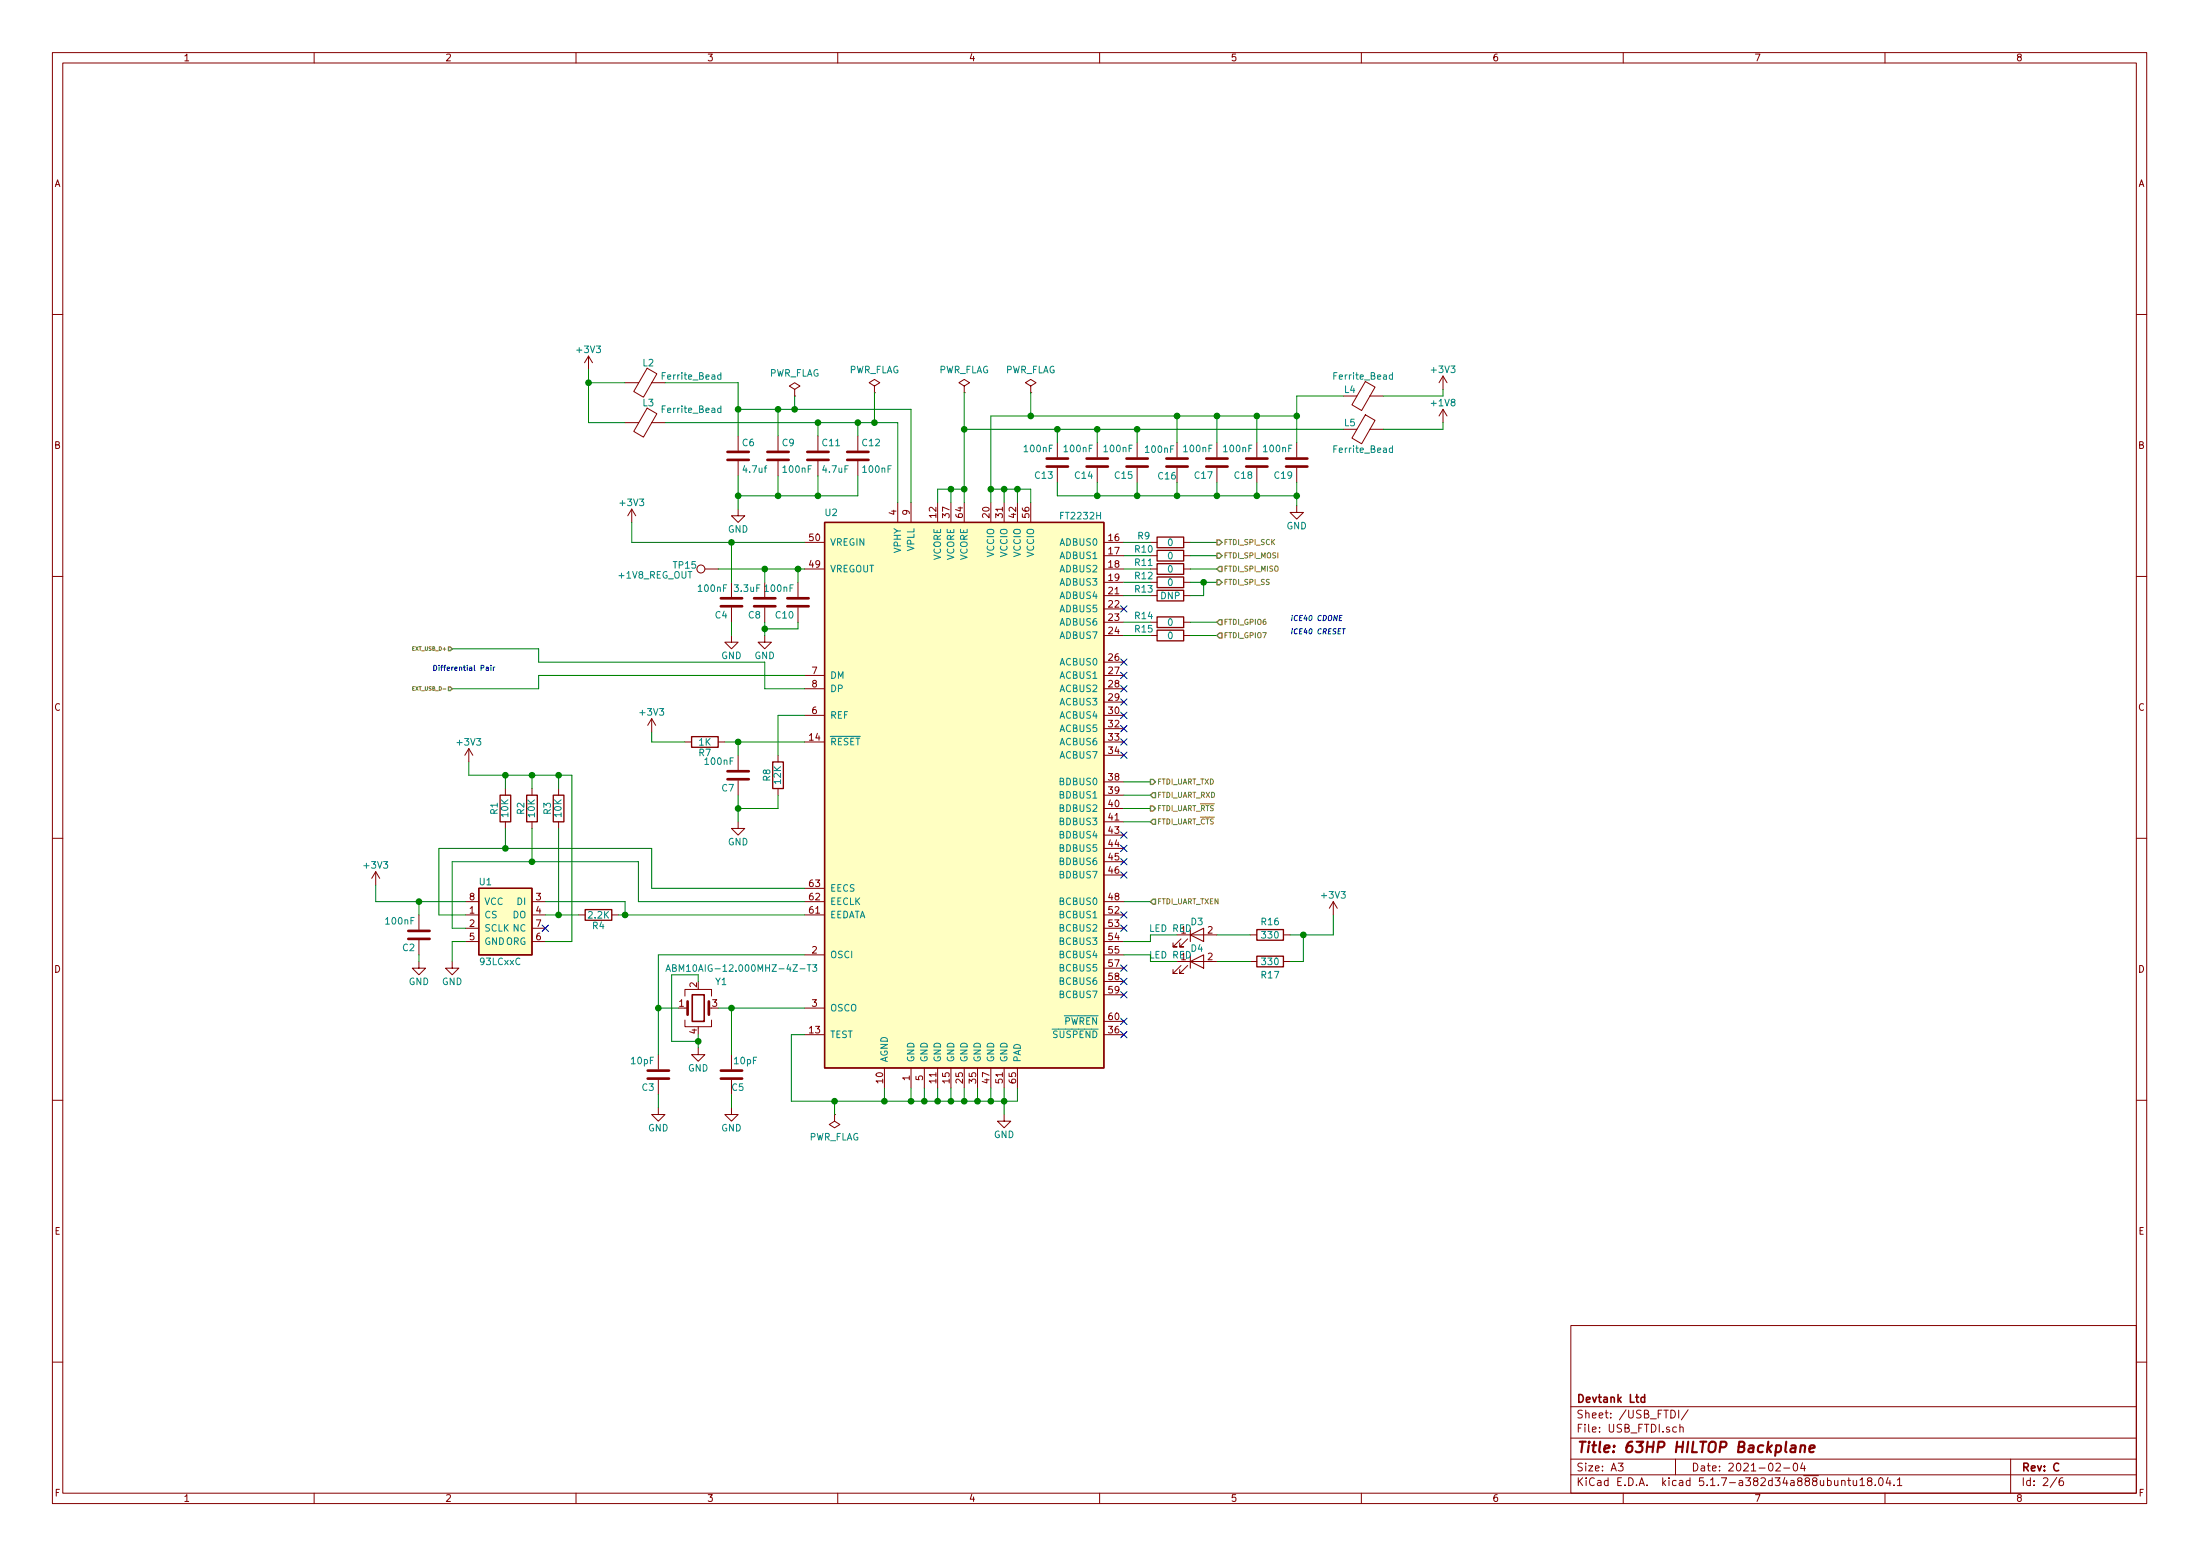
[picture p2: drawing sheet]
<svg xmlns="http://www.w3.org/2000/svg" width="420mm" height="297mm" viewBox="0 0 420 297" stroke-linecap="round" stroke-linejoin="round" font-family="sans-serif">
<g fill="none" stroke="#840000" stroke-width=".19">
<path d="M10 10h400v277h-400zM12 12h396v273.1h-396zM60 10v2M110 10v2M160 10v2M210 10v2M260 10v2M310 10v2M360 10v2M10 60h2M112.4 68l-.8 1.3M112.4 68v2.5"/>
<path d="M112.4 68l.8 1.3M119.4 73.1h2.6M123.6 77.9l1.9 1.1-2.6 4.5-1.9-1.1zM123.6 70.3l1.9 1.1-2.6 4.4-1.9-1.1zM124.5 73.1h2.5M151.8 74.3l1-.6-1-.6-1.1 .6 1.1 .6v1.3M151.8 75.6h.1M167 73.7l1-.6-1-.7-1 .7 1 .6v1.3M167 75h.1M184.1 73.7l1.1-.6-1.1-.7-1 .7 1 .6v1.3M184.1 75h.1M196.8 73.7l1.1-.6-1.1-.7-1 .7 1 .6v1.3"/>
<path d="M196.8 75h.1M260.8 79.2l1.8 1-2.6 4.5-1.8-1.1zM260.8 72.8l1.8 1.1-2.6 4.5-1.8-1.1zM261.6 75.6h2.6M275.6 71.8l-.8 1.3M275.6 71.8v2.5M275.6 78.1v2.6M275.6 71.8l.8 1.3M275.6 78.1l-.8 1.3M275.6 78.1l.8 1.3M408 60h2M119.4 80.7h2.6"/>
<path d="M120.6 97.2l-.7 1.3M120.6 97.2v2.5M120.6 97.2l.8 1.3M124.5 80.7h2.5M141 97.2v1.3h1.2l-1.2 1.2-1.3-1.2h1.3M141 83.2v2.8M141 88v2.8M148.6 83.2v2.8M148.6 88v2.8M156.2 83.2v2.8M156.2 88v2.8M163.8 83.2v2.8"/>
<path d="M163.8 88v2.8M171.4 95.9v3.8M174 95.9v3.8M179.1 95.9v3.8M181.6 95.9v3.8M184.1 95.9v3.8M189.2 95.9v3.8M191.8 95.9v3.8M194.3 95.9v3.8M196.8 95.9v3.8M201.9 84.5v2.8M201.9 89.3v2.8"/>
<path d="M209.5 84.5v2.8M209.5 89.3v2.8M217.2 84.5v2.8M217.2 89.3v2.8M224.8 84.5v2.8M224.8 89.3v2.8M232.4 84.5v2.8M232.4 89.3v2.8M240 84.5v2.8M240 89.3v2.8M247.6 96.6v1.2h1.3l-1.3 1.3-1.2-1.3h1.2M247.6 84.5v2.8"/>
<path d="M247.6 89.3v2.8M261.6 82h2.6M10 110h2M134.6 108.6h2.6M139.7 111.2v2.8M139.7 116v2.8M146 111.2v2.8M146 116v2.8M152.4 111.2v2.8M152.4 116v2.8M153.7 108.6h3.8M153.7 103.5h3.8"/>
<path d="M210.8 113.7h3.8M210.8 118.8h3.8M210.8 111.2h3.8M210.8 108.6h3.8M210.8 106.1h3.8M210.8 103.5h3.8M210.8 116.2h3.8M219.7 113.7h1.3M219.7 118.8h1.3M219.7 111.2h1.3M219.7 108.6h1.3M219.7 106.1h1.3"/>
<path d="M219.7 103.5h1.3M226.1 113.7h1.2M226.1 118.8h1.2M226.1 111.2h1.2M226.1 108.6h1.2M226.1 106.1h1.2M226.1 103.5h1.2M408 110h2M124.5 137.2l-.8 1.3M124.5 137.2v2.5M124.5 137.2l.7 1.3M139.7 121.3v1.3h1.3l-1.3 1.3-1.3-1.3h1.3"/>
<path d="M146 121.3v1.3h1.3l-1.3 1.3-1.2-1.3h1.2M153.7 128.9h3.8M153.7 131.5h3.8M153.7 136.6h3.8M210.8 121.3h3.8M210.8 126.4h3.8M210.8 128.9h3.8M210.8 131.5h3.8M210.8 134h3.8M210.8 136.6h3.8M210.8 139.1h3.8M219.7 121.3h1.3"/>
<path d="M226.1 121.3h1.2M89.5 142.9l-.7 1.3M89.5 142.9v2.6M89.5 142.9l.8 1.3M96.5 150.5v1.3M96.5 156.9v1.3M101.6 150.5v1.3M101.6 156.9v1.3M106.7 150.5v1.3M106.7 156.9v1.3M130.8 141.6h1.3M137.2 141.6h1.2"/>
<path d="M141 156.9v1.3h1.2l-1.2 1.2-1.3-1.2h1.3M141 144.2v2.8M141 149v2.8M148.6 144.2v1.3M148.6 150.5v1.3M153.7 141.6h3.8M210.8 141.6h3.8M210.8 144.2h3.8M210.8 149.3h3.8M210.8 151.8h3.8M210.8 154.3h3.8M210.8 156.9h3.8"/>
<path d="M210.8 159.4h3.8M10 160h2M71.8 166.4l-.8 1.3M71.8 166.4v2.5M71.8 166.4l.7 1.3M80 174.7v2.8M80 179.5v2.8M88.9 172.1h2.5M88.9 174.7h2.5M88.9 177.2h2.5M88.9 179.7h2.5M101.6 172.1h2.5"/>
<path d="M101.6 174.7h2.5M101.6 177.2h2.5M101.6 179.7h2.5M110.5 174.7h1.3M116.8 174.7h1.3M153.7 172.1h3.8M153.7 174.7h3.8M153.7 169.6h3.8M210.8 162h3.8M210.8 164.5h3.8M210.8 167h3.8M210.8 172.1h3.8"/>
<path d="M210.8 174.7h3.8M210.8 177.2h3.8M210.8 179.7h3.8M225.6 179.2l-1.6 1.6h.8h-.8v-.8M226.8 179.2l-1.5 1.6h.8h-.8v-.8M227.3 178.5h5.1M238.8 178.5h1.2M245.1 178.5h1.3M254.6 172.1l-.7 1.3M254.6 172.1v2.6M254.6 172.1l.8 1.3M408 160h2"/>
<path d="M80 183.6v1.2h-1.3l1.3 1.3 1.3-1.3h-1.3M86.4 183.6v1.2h1.2l-1.2 1.3-1.3-1.3h1.3M130.8 194.7v1.3h5.1v-1.3M130.8 190.2v-1.3h5.1v1.3M130.8 192.4h.5M135.4 192.4h.5M153.7 192.4h3.8M153.7 197.5h3.8M153.7 182.3h3.8M210.8 197.5h3.8M210.8 182.3h3.8M210.8 184.8h3.8"/>
<path d="M210.8 187.4h3.8M210.8 189.9h3.8M210.8 195h3.8M225.6 184.3l-1.6 1.5h.8h-.8v-.7M226.8 184.3l-1.5 1.5h.8h-.8v-.7M227.3 183.6h5.1M238.8 183.6h1.2M245.1 183.6h1.3M10 210h2M125.7 211.5v1.3h1.3l-1.3 1.2-1.2-1.2h1.2M125.7 201.3v2.8M125.7 206.2v2.8"/>
<path d="M133.3 200.1v1.2h1.3l-1.3 1.3-1.2-1.3h1.2M139.7 211.5v1.3h1.3l-1.3 1.2-1.3-1.2h1.3M139.7 201.3v2.8M139.7 206.2v2.8M159.4 212.8v1.2l1 .7-1 .6-1-.6 1-.7M159.4 212.8h.1M168.9 203.9v3.8M174 203.9v3.8M176.5 203.9v3.8M179.1 203.9v3.8M181.6 203.9v3.8M184.1 203.9v3.8"/>
<path d="M186.7 203.9v3.8M189.2 203.9v3.8M191.8 212.8v1.2h1.2l-1.2 1.3-1.3-1.3h1.3M191.8 203.9v3.8M194.3 203.9v3.8M408 210h2M300 253h108v32.1h-108zM10 260h2M300 278.5h108M300 274.5h108M300 268.5h108M309 279.3h1l-.5 .6 .4 .1v.7l-.2 .1-.7-.1"/>
<path d="M319.1 269.2a.76 .76 0 0 1 .9 .7 .76 .76 0 0 1-.9 .8zM320 278.5v3M320.2 272.5l-.4-.1-.3 .3v.6l.3 .1 .4-.1M320.6 269.2v1.5M320.8 272.5l.2-.1 .4 .1 .1 .9M320.8 271.9v1.5M322.4 269.1l-1.3 2M339.2 279.5l.6-.2 .2 .4-.9 1.1h.9M342.6 279.5l.4-.2a.94 .94 0 0 1 0 1.5 .82 .82 0 0 1-.4-1.3zM344.2 279.2l-.3 1.1h.9M344.6 279.8v1M384 278.5v6.6"/>
<path d="M408 260h2M60 285.1v1.9M110 285.1v1.9M160 285.1v1.9M210 285.1v1.9M260 285.1v1.9M300 281.5h108M310 285.1v1.9M340.7 280.2h1.1M351.7 282.7h.1a.37 .37 0 0 1 .6 .1v.8M351.7 282.6v1M352.9 282.6h.5"/>
<path d="M353.1 282.1v1.3l.3 .2M353.9 282.6v.8a.39 .39 0 0 0 .7 .1M354.6 282.6v1M355.2 282.5l.5-.4v1.5M355.2 283.6h.9M356.9 282.7l-.3-.2 .1-.2 .2-.2 .5 .1 .1 .2-.1 .2-.5 .1-.3 .3 .1 .5 .2 .1h.3l.3-.3v-.3l-.3-.3M358.1 283.5v.1M358.9 282.3l.2-.2a.81 .81 0 0 1 .6 .6 .81 .81 0 0 1-.3 .8l-.1 .1a.79 .79 0 0 1-.4-1.3zM360 285.1v1.9M360.6 282l-.4 1.1h.9M360.9 282.6v1M361.7 283.5v.1"/>
<path d="M362.4 282.5l.4-.4v1.5M362.4 283.6h.8M392.8 282l-1.3 2M394 282.1l-.5 .1a.96 .96 0 0 0 0 1.4l.5-.1 .1-.5-.3-.3h-.4l-.2 .3"/>
<circle cx="133.9" cy="108.6" r=".76"/>
</g>
<path d="M342.1 276h.8l-.1 1.2M342.9 276.4l-.7 .1a.41 .41 0 0 0-.3 .3 .41 .41 0 0 0 .2 .4l.7-.1M343.9 276.1l.3-.2 .5 .1-.1 1.2M343.9 275.9l-.1 1.3M345.6 276.6l1-.2-.1-.4-.6-.1-.3 .3v.9l.2 .1 .6-.1" fill="none" stroke="#840000" stroke-width=".41"/>
<path d="M132.2 189.9h2.3v5.1h-2.3zM314.1 266.8l-.4-.1-.3 .3 .1 .6h.6M314.1 266.2v1.5" fill="none" stroke="#840000" stroke-width=".3"/>
<g fill="none" stroke="#840000" stroke-width=".51">
<path d="M138.9 87.8h4.1M138.9 86.3h4.1M146.6 87.8h4M146.6 86.3h4M154.2 87.8h4M154.2 86.3h4M161.8 87.8h4.1M161.8 86.3h4.1M199.9 89.1h4.1M199.9 87.5h4.1M207.5 89.1h4.1M207.5 87.5h4.1"/>
<path d="M215.1 89.1h4.1M215.1 87.5h4.1M222.8 89.1h4M222.8 87.5h4M230.4 89.1h4M230.4 87.5h4M238 89.1h4.1M238 87.5h4.1M245.6 89.1h4.1M245.6 87.5h4.1M137.7 114.2h4M137.7 115.7h4"/>
<path d="M144 114.2h4.1M144 115.7h4.1M150.4 114.2h4M150.4 115.7h4M138.9 147.2h4.1M138.9 148.8h4.1M78 177.7h4M78 179.2h4M131.3 191.2v2.5M135.4 191.2v2.5M123.7 204.4h4.1M123.7 205.9h4.1"/>
<path d="M137.7 204.4h4M137.7 205.9h4"/>
</g>
<g fill="none" stroke="#008484" stroke-width=".19">
<path d="M137.7 78l-.4-.1-.2 .2 .1 .6h.5M137.7 71.6h-.4l-.2 .2 .1 .6h.5M137.7 71.1v1.3M137.7 77.5v1.3M265.9 71.6h-.3l-.3 .2 .2 .6h.4M265.9 71.1v1.3M265.9 85.6l-.3-.1-.3 .3 .2 .5h.4M265.9 85.1v1.3M127.2 185.4l.4-1.2 .4 1.2M127.3 185.1h.6M128.4 184.8l.6-.1 .1-.2v-.2l-.7-.1v1.2h.5l.2-.1 .1-.3-.3-.2M154.2 184.2h.7"/>
<path d="M154.5 184.2v1.2M155.2 184.2h.8l-.5 .4 .4 .2 .1 .4-.3 .2-.5-.1"/>
</g>
<path d="M227.3 178.5l2.6-1.3v2.5zM227.3 177.2v2.5M227.3 183.6l2.6-1.3v2.5zM227.3 182.3v2.5" fill="none" stroke="#840000" stroke-width=".2"/>
<g fill="none" stroke="#840000" stroke-width=".25">
<path d="M157.5 99.7h53.3v104.2h-53.3zM221 112.7h5.1v2h-5.1zM221 117.8h5.1v2h-5.1zM221 110.1h5.1v2.1h-5.1zM221 107.6h5.1v2h-5.1zM221 105.1h5.1v2h-5.1zM221 102.5h5.1v2.1h-5.1zM221 120.3h5.1v2h-5.1zM95.5 151.8h2v5.1h-2zM100.6 151.8h2v5.1h-2zM105.7 151.8h2v5.1h-2zM132.1 140.6h5.1v2.1h-5.1z"/>
<path d="M147.6 145.5h2v5h-2zM91.4 169.6h10.2v12.7h-10.2zM111.8 173.6h5v2.1h-5zM240 177.5h5.1v2h-5.1zM240 182.5h5.1v2.1h-5.1z"/>
</g>
<g fill="#ffffc2" stroke="#ffffc2" stroke-width=".19">
<path d="M157.5 99.7h53.3v104.2h-53.3z"/>
<path d="M91.4 169.6h10.2v12.7h-10.2z"/>
</g>
<g fill="none" stroke="#008400" stroke-width=".19">
<path d="M112.4 70.5v10.2h7M112.4 73.1h7M127 73.1h14v10.1M141 78.1h33v17.8M148.6 78.1v5.1M151.8 75.6v2.5M167 75v5.7M184.1 75v20.9M196.8 75v4.4M224.8 79.4v5.1M232.4 79.4v5.1M240 79.4v5.1"/>
<path d="M247.6 79.4h-58.4v16.5M256.5 75.6h-8.9v8.9M275.6 74.3v1.3h-11.4M120.6 99.7v3.8h33.1M127 80.7h44.4v15.2M141 90.8v6.4M148.6 90.8v3.9M156.2 80.7v2.5M156.2 90.8v3.9M163.8 90.8v3.9h-22.8M163.8 80.7v2.5M181.6 93.4v2.5"/>
<path d="M184.1 93.4h-5v2.5M184.1 82h72.4M189.2 93.4h7.6v2.5M191.8 93.4v2.5M194.3 93.4v2.5M201.9 92.1v2.6h45.7M201.9 82v2.5M209.5 82v2.5M209.5 92.1v2.6M217.2 82v2.5M217.2 92.1v2.6M224.8 92.1v2.6"/>
<path d="M232.4 92.1v2.6M240 92.1v2.6M247.6 92.1v4.5M275.6 80.7v1.3h-11.4M137.2 108.6h16.5M139.7 103.5v7.7M139.7 118.8v2.5M146 108.6v2.6M146 118.8v2.5M152.4 108.6v2.6M152.4 118.8v1.3h-6.4M214.6 113.7h5.1"/>
<path d="M214.6 111.2h5.1M214.6 118.8h5.1M214.6 108.6h5.1M214.6 106.1h5.1M214.6 103.5h5.1M227.3 111.2h5.1M227.3 118.8h5.1M227.3 108.6h5.1M227.3 106.1h5.1M227.3 103.5h5.1M229.9 111.2v2.5h-2.6M86.4 123.9h16.5v2.5h43.1v5.1h7.7"/>
<path d="M124.5 139.7v1.9h6.3M153.7 128.9h-50.8v2.6h-16.5M153.7 136.6h-5.1v7.6M214.6 121.3h5.1M227.3 121.3h5.1M89.5 145.5v2.5h19.7v31.7h-5.1M96.5 148v2.5M96.5 158.2v3.8M101.6 148v2.5M101.6 158.2v6.3M106.7 148v2.5M106.7 158.2v16.5"/>
<path d="M138.4 141.6h15.3M141 141.6v2.6M141 151.8v5.1M148.6 151.8v2.5h-7.6M214.6 151.8h5.1M214.6 149.3h5.1M214.6 154.3h5.1M214.6 156.9h5.1M71.8 168.9v3.2h17.1M80 172.1v2.6M88.9 179.7h-2.5v3.9M104.1 172.1h15.3v2.6"/>
<path d="M104.1 174.7h6.4M118.1 174.7h35.6M153.7 169.6h-29.2v-7.6h-40.7v12.7h5.1M153.7 172.1h-31.8v-7.6h-35.5v12.7h2.5M214.6 172.1h5.1M224.8 178.5h-5.1v1.2h-5.1M232.4 178.5h6.4M248.9 178.5v5.1h-2.5M254.6 174.7v3.8h-8.2M80 182.3v1.3M125.7 192.4h3.8M133.3 187.4v-1.3h-5v12.7h5"/>
<path d="M133.3 197.5v2.6M137.2 192.4h16.5M139.7 192.4v8.9M153.7 197.5h-2.6v12.7h43.2v-2.5M153.7 182.3h-28v19M214.6 182.3h5.1M219.7 183.6h5.1M232.4 183.6h6.4M125.7 209v2.5M139.7 209v2.5M159.4 210.2v2.6M168.9 207.7v2.5"/>
<path d="M174 207.7v2.5M176.5 207.7v2.5M179.1 207.7v2.5M181.6 207.7v2.5M184.1 207.7v2.5M186.7 207.7v2.5M189.2 207.7v2.5M191.8 207.7v5.1"/>
</g>
<g fill="none" stroke="#848400" stroke-width=".25">
<path d="M232.4 103.1h.5l.5 .4-.5 .5h-.5zM232.4 105.6h.5l.5 .5-.5 .5h-.5zM232.4 110.7h.5l.5 .5-.5 .4h-.5zM232.9 108.1h.5v1h-.5l-.5-.5zM232.9 118.3h.5v1h-.5l-.5-.5zM85.6 123.5h.4l.4 .4-.4 .3h-.4zM85.6 131.1h.4l.4 .4-.4 .3h-.4zM232.9 120.8h.5v1h-.5l-.5-.5zM219.7 153.9h.5l.5 .4-.5 .5h-.5zM219.7 148.8h.5l.5 .5-.5 .4h-.5zM220.2 156.4h.5v1h-.5l-.5-.5zM220.2 151.3h.5v1h-.5l-.5-.5z"/>
<path d="M220.2 171.6h.5v1h-.5l-.5-.5z"/>
</g>
<path d="M78.8 131.4h.2M79.1 131.1h-.3v.7h.3" fill="none" stroke="#848400" stroke-width=".19"/>
<path d="M255.8 117.9h.3M256.3 117.5h-.4l-.1 1h.4M92.9 127.4h.3l.1 .6M93.3 127.6l-.5 .1 .1 .3h.4M93.8 127v.1M93.8 127.3v.7M94.2 127.3v.7M94.5 127.3l-.3 .2M256.4 120h.5" fill="none" stroke="#0000c2" stroke-width=".19"/>
<g fill="#008400" stroke="#008400" stroke-width=".25">
<circle cx="229.9" cy="111.2" r=".51"/>
<circle cx="167" cy="80.7" r=".51"/>
<circle cx="141" cy="141.6" r=".51"/>
<circle cx="141" cy="154.3" r=".51"/>
<circle cx="184.2" cy="82" r=".51"/>
<circle cx="163.8" cy="80.7" r=".51"/>
<circle cx="247.7" cy="79.4" r=".51"/>
<circle cx="141" cy="78.1" r=".51"/>
<circle cx="159.4" cy="210.2" r=".51"/>
<circle cx="196.9" cy="79.4" r=".51"/>
<circle cx="146.1" cy="120.1" r=".51"/>
<circle cx="189.2" cy="210.2" r=".51"/>
<circle cx="186.7" cy="210.2" r=".51"/>
<circle cx="146.1" cy="108.6" r=".51"/>
<circle cx="184.2" cy="210.2" r=".51"/>
<circle cx="152.4" cy="108.6" r=".51"/>
<circle cx="181.6" cy="210.2" r=".51"/>
<circle cx="139.7" cy="103.5" r=".51"/>
<circle cx="179.1" cy="210.2" r=".51"/>
<circle cx="112.4" cy="73.1" r=".51"/>
<circle cx="151.8" cy="78.1" r=".51"/>
<circle cx="176.5" cy="210.2" r=".51"/>
<circle cx="174" cy="210.2" r=".51"/>
<circle cx="168.9" cy="210.2" r=".51"/>
<circle cx="119.4" cy="174.7" r=".51"/>
<circle cx="248.9" cy="178.5" r=".51"/>
<circle cx="101.6" cy="164.5" r=".51"/>
<circle cx="139.7" cy="192.4" r=".51"/>
<circle cx="209.6" cy="94.7" r=".51"/>
<circle cx="125.7" cy="192.4" r=".51"/>
<circle cx="101.6" cy="148" r=".51"/>
<circle cx="96.5" cy="148" r=".51"/>
<circle cx="224.8" cy="79.4" r=".51"/>
<circle cx="191.8" cy="210.2" r=".51"/>
<circle cx="201.9" cy="82" r=".51"/>
<circle cx="133.4" cy="198.8" r=".51"/>
<circle cx="232.4" cy="79.4" r=".51"/>
<circle cx="106.7" cy="148" r=".51"/>
<circle cx="217.2" cy="94.7" r=".51"/>
<circle cx="156.2" cy="94.7" r=".51"/>
<circle cx="240" cy="79.4" r=".51"/>
<circle cx="148.6" cy="94.7" r=".51"/>
<circle cx="181.6" cy="93.4" r=".51"/>
<circle cx="209.6" cy="82" r=".51"/>
<circle cx="247.7" cy="94.7" r=".51"/>
<circle cx="194.3" cy="93.4" r=".51"/>
<circle cx="96.5" cy="162" r=".51"/>
<circle cx="191.8" cy="93.4" r=".51"/>
<circle cx="184.2" cy="93.4" r=".51"/>
<circle cx="189.2" cy="93.4" r=".51"/>
<circle cx="141" cy="94.7" r=".51"/>
<circle cx="148.6" cy="78.1" r=".51"/>
<circle cx="217.2" cy="82" r=".51"/>
<circle cx="240" cy="94.7" r=".51"/>
<circle cx="106.7" cy="174.7" r=".51"/>
<circle cx="232.4" cy="94.7" r=".51"/>
<circle cx="80" cy="172.1" r=".51"/>
<circle cx="224.8" cy="94.7" r=".51"/>
<circle cx="156.2" cy="80.7" r=".51"/>
</g>
<g fill="none" stroke="#000084" stroke-width=".19">
<path d="M214 115.6l1.2 1.3M215.2 115.6l-1.2 1.3M214 138.5l1.2 1.2M214 136l1.2 1.2M214 133.4l1.2 1.2M214 130.9l1.2 1.2M214 128.3l1.2 1.3M214 125.8l1.2 1.2M215.2 138.5l-1.2 1.2M215.2 136l-1.2 1.2M215.2 133.4l-1.2 1.2M215.2 130.9l-1.2 1.2"/>
<path d="M215.2 128.3l-1.2 1.3M215.2 125.8l-1.2 1.2M214 158.8l1.2 1.2M214 143.6l1.2 1.2M214 141l1.2 1.3M215.2 158.8l-1.2 1.2M215.2 143.6l-1.2 1.2M215.2 141l-1.2 1.3M103.5 176.6l1.2 1.2M104.7 176.6l-1.2 1.2M214 163.9l1.2 1.2M214 166.4l1.2 1.3"/>
<path d="M214 174.1l1.2 1.2M214 176.6l1.2 1.2M214 161.4l1.2 1.2M215.2 163.9l-1.2 1.2M215.2 166.4l-1.2 1.3M215.2 174.1l-1.2 1.2M215.2 176.6l-1.2 1.2M215.2 161.4l-1.2 1.2M214 189.3l1.2 1.2M214 184.2l1.2 1.2M214 196.9l1.2 1.2M214 194.4l1.2 1.2"/>
<path d="M214 186.8l1.2 1.2M215.2 189.3l-1.2 1.2M215.2 184.2l-1.2 1.2M215.2 196.9l-1.2 1.2M215.2 194.4l-1.2 1.2M215.2 186.8l-1.2 1.2"/>
</g>
<text font-size="2.8" fill="#840000" x="301" y="277.3">Title: 63HP HILTOP Backplane</text>
<g font-size="2.1" fill="#840000">
<text x="301" y="267.8">Devtank Ltd</text>
<text x="301" y="273.5">File: USB_FTDI.sch</text>
<text x="301" y="270.8">Sheet: /USB_FTDI/</text>
<text x="301" y="280.9">Size: A3</text>
<text x="323" y="280.9">Date: 2021-02-04</text>
<text x="386" y="280.9">Rev: C</text>
<text x="301" y="283.7">KiCad E.D.A. kicad 5.1.7-a382d34a888ubuntu18.04.1</text>
<text x="386" y="283.7">Id: 2/6</text>
</g>
<g font-size="1.8" fill="#840000">
<text x="35" y="11.7">1</text>
<text x="85" y="11.7">2</text>
<text x="135" y="11.7">3</text>
<text x="185" y="11.7">4</text>
<text x="235" y="11.7">5</text>
<text x="285" y="11.7">6</text>
<text x="335" y="11.7">7</text>
<text x="385" y="11.7">8</text>
<text x="10.4" y="35.7">A</text>
<text x="408.4" y="35.7">A</text>
<text x="10.4" y="85.7">B</text>
<text x="408.4" y="85.7">B</text>
<text x="171.2" y="98.3" transform="rotate(-90 171.2 98.3)">4</text>
<text x="173.7" y="98.3" transform="rotate(-90 173.7 98.3)">9</text>
<text x="178.8" y="98.8" transform="rotate(-90 178.8 98.8)">12</text>
<text x="181.4" y="98.8" transform="rotate(-90 181.4 98.8)">37</text>
<text x="183.9" y="98.8" transform="rotate(-90 183.9 98.8)">64</text>
<text x="189" y="98.8" transform="rotate(-90 189 98.8)">20</text>
<text x="191.5" y="98.8" transform="rotate(-90 191.5 98.8)">31</text>
<text x="194.1" y="98.8" transform="rotate(-90 194.1 98.8)">42</text>
<text x="196.6" y="98.8" transform="rotate(-90 196.6 98.8)">56</text>
<text x="154.6" y="103.3">50</text>
<text x="211.8" y="103.3">16</text>
<text x="211.8" y="105.8">17</text>
<text x="154.6" y="108.4">49</text>
<text x="211.8" y="108.4">18</text>
<text x="211.8" y="110.9">19</text>
<text x="211.8" y="113.4">21</text>
<text x="211.8" y="116">22</text>
<text x="211.8" y="118.5">23</text>
<text x="211.8" y="121.1">24</text>
<text x="155.1" y="128.7">7</text>
<text x="155.1" y="131.2">8</text>
<text x="211.8" y="126.1">26</text>
<text x="211.8" y="128.7">27</text>
<text x="211.8" y="131.2">28</text>
<text x="10.4" y="135.7">C</text>
<text x="155.1" y="136.3">6</text>
<text x="211.8" y="133.8">29</text>
<text x="211.8" y="136.3">30</text>
<text x="408.4" y="135.7">C</text>
<text x="154.6" y="141.4">14</text>
<text x="211.8" y="138.8">32</text>
<text x="211.8" y="141.4">33</text>
<text x="211.8" y="143.9">34</text>
<text x="211.8" y="149">38</text>
<text x="211.8" y="151.5">39</text>
<text x="211.8" y="154.1">40</text>
<text x="211.8" y="156.6">41</text>
<text x="211.8" y="159.2">43</text>
<text x="211.8" y="161.7">44</text>
<text x="211.8" y="164.2">45</text>
<text x="211.8" y="166.8">46</text>
<text x="89.7" y="171.9">8</text>
<text x="102.4" y="171.9">3</text>
<text x="154.6" y="171.9">62</text>
<text x="154.6" y="169.3">63</text>
<text x="211.8" y="171.9">48</text>
<text x="89.7" y="174.4">1</text>
<text x="89.7" y="176.9">2</text>
<text x="89.7" y="179.5">5</text>
<text x="102.4" y="174.4">4</text>
<text x="102.4" y="179.5">6</text>
<text x="102.4" y="176.9">7</text>
<text x="154.6" y="174.4">61</text>
<text x="211.8" y="174.4">52</text>
<text x="211.8" y="176.9">53</text>
<text x="211.8" y="179.5">54</text>
<text x="230.7" y="178.2">2</text>
<text x="10.4" y="185.7">D</text>
<text x="155.1" y="182">2</text>
<text x="211.8" y="182">55</text>
<text x="211.8" y="184.6">57</text>
<text x="230.7" y="183.3">2</text>
<text x="408.4" y="185.7">D</text>
<text x="133.1" y="188.5" transform="rotate(-90 133.1 188.5)">2</text>
<text x="211.8" y="187.1">58</text>
<text x="211.8" y="189.6">59</text>
<text x="129.7" y="192.2">1</text>
<text x="133.1" y="197.4" transform="rotate(-90 133.1 197.4)">4</text>
<text x="136" y="192.2">3</text>
<text x="154.6" y="197.3">13</text>
<text x="155.1" y="192.2">3</text>
<text x="211.8" y="197.3">36</text>
<text x="211.8" y="194.7">60</text>
<text x="168.7" y="206.7" transform="rotate(-90 168.7 206.7)">10</text>
<text x="173.7" y="206.3" transform="rotate(-90 173.7 206.3)">1</text>
<text x="176.3" y="206.3" transform="rotate(-90 176.3 206.3)">5</text>
<text x="178.8" y="206.7" transform="rotate(-90 178.8 206.7)">11</text>
<text x="181.4" y="206.7" transform="rotate(-90 181.4 206.7)">15</text>
<text x="183.9" y="206.7" transform="rotate(-90 183.9 206.7)">25</text>
<text x="186.4" y="206.7" transform="rotate(-90 186.4 206.7)">35</text>
<text x="189" y="206.7" transform="rotate(-90 189 206.7)">47</text>
<text x="191.5" y="206.7" transform="rotate(-90 191.5 206.7)">51</text>
<text x="194.1" y="206.7" transform="rotate(-90 194.1 206.7)">65</text>
<text x="10.4" y="235.7">E</text>
<text x="408.4" y="235.7">E</text>
<text x="10.5" y="285.7">F</text>
<text x="35" y="286.7">1</text>
<text x="85" y="286.7">2</text>
<text x="135" y="286.7">3</text>
<text x="185" y="286.7">4</text>
<text x="235" y="286.7">5</text>
<text x="285" y="286.7">6</text>
<text x="335" y="286.7">7</text>
<text x="385" y="286.7">8</text>
<text x="408.5" y="285.7">F</text>
</g>
<g font-size="1.8" fill="#008484">
<text x="110.3" y="67.4">+3V3</text>
<text x="122.8" y="69.9">L2</text>
<text x="146.8" y="71.9">PWR_FLAG</text>
<text x="162.1" y="71.3">PWR_FLAG</text>
<text x="179.2" y="71.3">PWR_FLAG</text>
<text x="191.9" y="71.3">PWR_FLAG</text>
<text x="273.5" y="71.2">+3V3</text>
<text x="122.8" y="77.6">L3</text>
<text x="126.7" y="72.5">Ferrite_Bead</text>
<text x="254.9" y="72.5">Ferrite_Bead</text>
<text x="256.8" y="75">L4</text>
<text x="273.5" y="77.6">+1V8</text>
<text x="126.7" y="78.8">Ferrite_Bead</text>
<text x="256.8" y="81.4">L5</text>
<text x="141.8" y="85.2">C6</text>
<text x="149.4" y="85.2">C9</text>
<text x="157.1" y="85.2">C11</text>
<text x="164.7" y="85.2">C12</text>
<text x="195.7" y="86.3">100nF</text>
<text x="203.4" y="86.3">100nF</text>
<text x="211" y="86.3">100nF</text>
<text x="218.9" y="86.4">100nF</text>
<text x="226.2" y="86.3">100nF</text>
<text x="233.8" y="86.3">100nF</text>
<text x="241.5" y="86.3">100nF</text>
<text x="254.9" y="86.4">Ferrite_Bead</text>
<text x="142.1" y="90.3">4.7uf</text>
<text x="149.7" y="90.3">100nF</text>
<text x="157.2" y="90.3">4.7uF</text>
<text x="164.9" y="90.3">100nF</text>
<text x="197.7" y="91.4">C13</text>
<text x="205.4" y="91.4">C14</text>
<text x="213" y="91.4">C15</text>
<text x="221.3" y="91.5">C16</text>
<text x="228.2" y="91.4">C17</text>
<text x="235.8" y="91.4">C18</text>
<text x="243.5" y="91.4">C19</text>
<text x="118.6" y="96.6">+3V3</text>
<text x="139" y="101.7">GND</text>
<text x="157.6" y="98.5">U2</text>
<text x="202.7" y="99.1">FT2232H</text>
<text x="245.7" y="101.1">GND</text>
<text x="158.5" y="104.2">VREGIN</text>
<text x="172.1" y="105.6" transform="rotate(-90 172.1 105.6)">VPHY</text>
<text x="174.6" y="105.3" transform="rotate(-90 174.6 105.3)">VPLL</text>
<text x="179.7" y="107" transform="rotate(-90 179.7 107)">VCORE</text>
<text x="182.2" y="107" transform="rotate(-90 182.2 107)">VCORE</text>
<text x="184.8" y="107" transform="rotate(-90 184.8 107)">VCORE</text>
<text x="189.9" y="106.4" transform="rotate(-90 189.9 106.4)">VCCIO</text>
<text x="192.4" y="106.4" transform="rotate(-90 192.4 106.4)">VCCIO</text>
<text x="194.9" y="106.4" transform="rotate(-90 194.9 106.4)">VCCIO</text>
<text x="197.5" y="106.4" transform="rotate(-90 197.5 106.4)">VCCIO</text>
<text x="202.5" y="104.2">ADBUS0</text>
<text x="202.5" y="106.7">ADBUS1</text>
<text x="216.8" y="105.5">R10</text>
<text x="217.3" y="103">R9</text>
<text x="223" y="106.8">0</text>
<text x="223" y="104.2">0</text>
<text x="118.2" y="110.5">+1V8_REG_OUT</text>
<text x="128.7" y="108.5">TP15</text>
<text x="133.5" y="113">100nF</text>
<text x="140.4" y="113">3.3uF</text>
<text x="146.2" y="113">100nF</text>
<text x="158.5" y="109.3">VREGOUT</text>
<text x="202.5" y="109.3">ADBUS2</text>
<text x="202.5" y="111.8">ADBUS3</text>
<text x="216.8" y="113.1">R13</text>
<text x="216.8" y="110.6">R12</text>
<text x="216.8" y="108">R11</text>
<text x="223" y="111.8">0</text>
<text x="223" y="109.3">0</text>
<text x="136.6" y="118.1">C4</text>
<text x="143" y="118.1">C8</text>
<text x="148.2" y="118.1">C10</text>
<text x="202.5" y="114.3">ADBUS4</text>
<text x="202.5" y="116.9">ADBUS5</text>
<text x="202.5" y="119.4">ADBUS6</text>
<text x="216.8" y="118.2">R14</text>
<text x="221.7" y="114.4">DNP</text>
<text x="223" y="119.5">0</text>
<text x="137.7" y="125.8">GND</text>
<text x="144.1" y="125.8">GND</text>
<text x="202.5" y="122">ADBUS7</text>
<text x="216.8" y="120.7">R15</text>
<text x="223" y="122">0</text>
<text x="158.5" y="129.6">DM</text>
<text x="202.5" y="127">ACBUS0</text>
<text x="202.5" y="129.6">ACBUS1</text>
<text x="122.4" y="136.6">+3V3</text>
<text x="158.5" y="137.2">REF</text>
<text x="158.5" y="132.1">DP</text>
<text x="202.5" y="132.1">ACBUS2</text>
<text x="202.5" y="134.7">ACBUS3</text>
<text x="202.5" y="137.2">ACBUS4</text>
<text x="87.5" y="142.3">+3V3</text>
<text x="133.5" y="142.3">1K</text>
<text x="158.5" y="142.3">RESET</text>
<text x="202.5" y="139.7">ACBUS5</text>
<text x="202.5" y="142.3">ACBUS6</text>
<text x="133.5" y="144.4">R7</text>
<text x="134.8" y="146">100nF</text>
<text x="147.1" y="149.1" transform="rotate(-90 147.1 149.1)">R8</text>
<text x="149.1" y="149.6" transform="rotate(-90 149.1 149.6)">12K</text>
<text x="202.5" y="144.8">ACBUS7</text>
<text x="202.5" y="149.9">BDBUS0</text>
<text x="95" y="155.5" transform="rotate(-90 95 155.5)">R1</text>
<text x="97.1" y="155.9" transform="rotate(-90 97.1 155.9)">10K</text>
<text x="100.1" y="155.5" transform="rotate(-90 100.1 155.5)">R2</text>
<text x="102.2" y="156" transform="rotate(-90 102.2 156)">10K</text>
<text x="105.2" y="155.5" transform="rotate(-90 105.2 155.5)">R3</text>
<text x="107.2" y="155.9" transform="rotate(-90 107.2 155.9)">10K</text>
<text x="137.9" y="151.1">C7</text>
<text x="202.5" y="152.4">BDBUS1</text>
<text x="202.5" y="155">BDBUS2</text>
<text x="139" y="161.4">GND</text>
<text x="202.5" y="157.5">BDBUS3</text>
<text x="202.5" y="160.1">BDBUS4</text>
<text x="69.7" y="165.8">+3V3</text>
<text x="202.5" y="162.6">BDBUS5</text>
<text x="202.5" y="165.1">BDBUS6</text>
<text x="202.5" y="167.7">BDBUS7</text>
<text x="91.6" y="169">U1</text>
<text x="92.5" y="172.8">VCC</text>
<text x="98.8" y="172.8">DI</text>
<text x="158.5" y="172.8">EECLK</text>
<text x="158.5" y="170.2">EECS</text>
<text x="202.5" y="172.8">BCBUS0</text>
<text x="252.6" y="171.5">+3V3</text>
<text x="73.8" y="176.5">100nF</text>
<text x="92.5" y="175.3">CS</text>
<text x="92.5" y="177.8">SCLK NC</text>
<text x="97.9" y="175.3">DO</text>
<text x="112.4" y="175.3">2.2K</text>
<text x="113.2" y="177.4">R4</text>
<text x="158.5" y="175.3">EEDATA</text>
<text x="202.5" y="175.3">BCBUS1</text>
<text x="202.5" y="177.8">BCBUS2</text>
<text x="219.6" y="177.9">LED RED</text>
<text x="225.6" y="178.2">1</text>
<text x="227.5" y="176.6">D3</text>
<text x="240.9" y="176.6">R16</text>
<text x="241.1" y="179.2">330</text>
<text x="76.9" y="181.6">C2</text>
<text x="91.7" y="184.2">93LCxxC</text>
<text x="92.5" y="180.4">GNDORG</text>
<text x="129.8" y="185.5">ABM10AIG-12.000MHZ-4Z-T3</text>
<text x="158.5" y="182.9">OSCI</text>
<text x="202.5" y="180.4">BCBUS3</text>
<text x="202.5" y="182.9">BCBUS4</text>
<text x="202.5" y="185.5">BCBUS5</text>
<text x="225.6" y="183.3">1</text>
<text x="227.5" y="181.7">D4</text>
<text x="241.1" y="184.2">330</text>
<text x="78.1" y="188">GND</text>
<text x="84.4" y="188">GND</text>
<text x="136.7" y="188">Y1</text>
<text x="202.5" y="188">BCBUS6</text>
<text x="202.5" y="190.5">BCBUS7</text>
<text x="240.9" y="186.8">R17</text>
<text x="158.5" y="193.1">OSCO</text>
<text x="203.2" y="195.6">PWREN</text>
<text x="120.6" y="203.2">10pF</text>
<text x="140.3" y="203.2">10pF</text>
<text x="158.5" y="198.2">TEST</text>
<text x="169.5" y="202.9" transform="rotate(-90 169.5 202.9)">AGND</text>
<text x="174.6" y="202.9" transform="rotate(-90 174.6 202.9)">GND</text>
<text x="177.2" y="202.9" transform="rotate(-90 177.2 202.9)">GND</text>
<text x="179.7" y="202.9" transform="rotate(-90 179.7 202.9)">GND</text>
<text x="182.2" y="202.9" transform="rotate(-90 182.2 202.9)">GND</text>
<text x="184.8" y="202.9" transform="rotate(-90 184.8 202.9)">GND</text>
<text x="187.3" y="202.9" transform="rotate(-90 187.3 202.9)">GND</text>
<text x="189.9" y="202.9" transform="rotate(-90 189.9 202.9)">GND</text>
<text x="192.4" y="202.9" transform="rotate(-90 192.4 202.9)">GND</text>
<text x="194.9" y="202.9" transform="rotate(-90 194.9 202.9)">PAD</text>
<text x="201.2" y="198.2">SUSPEND</text>
<text x="122.7" y="208.2">C3</text>
<text x="131.4" y="204.6">GND</text>
<text x="139.8" y="208.2">C5</text>
<text x="123.8" y="216">GND</text>
<text x="137.7" y="216">GND</text>
<text x="154.4" y="217.7">PWR_FLAG</text>
<text x="189.8" y="217.3">GND</text>
</g>
<text font-size="1.8" fill="#008400" x="219.6" y="183">LED RED</text>
<g font-size="1.4" fill="#848400">
<text x="233.7" y="104">FTDI_SPI_SCK</text>
<text x="233.7" y="106.6">FTDI_SPI_MOSI</text>
<text x="233.7" y="109.1">FTDI_SPI_MISO</text>
<text x="233.7" y="111.6">FTDI_SPI_SS</text>
<text x="233.7" y="119.3">FTDI_GPIO6</text>
<text x="233.7" y="121.8">FTDI_GPIO7</text>
<text x="221" y="149.7">FTDI_UART_TXD</text>
<text x="221" y="154.8">FTDI_UART_RTS</text>
<text x="221" y="152.3">FTDI_UART_RXD</text>
<text x="221" y="157.4">FTDI_UART_CTS</text>
<text x="221" y="172.6">FTDI_UART_TXEN</text>
</g>
<g font-size="1.4" fill="#0000c2">
<text x="246.4" y="118.5">iCE40 CDONE</text>
<text x="246.4" y="121.1">iCE40 CRESET</text>
<text x="82.5" y="128.1">Differential Pair</text>
</g>
<g font-size="1" fill="#848400">
<text x="79" y="124.2">EXT_USB_D+</text>
<text x="79.2" y="131.8">EXT_USB_D-</text>
</g>
</svg>
